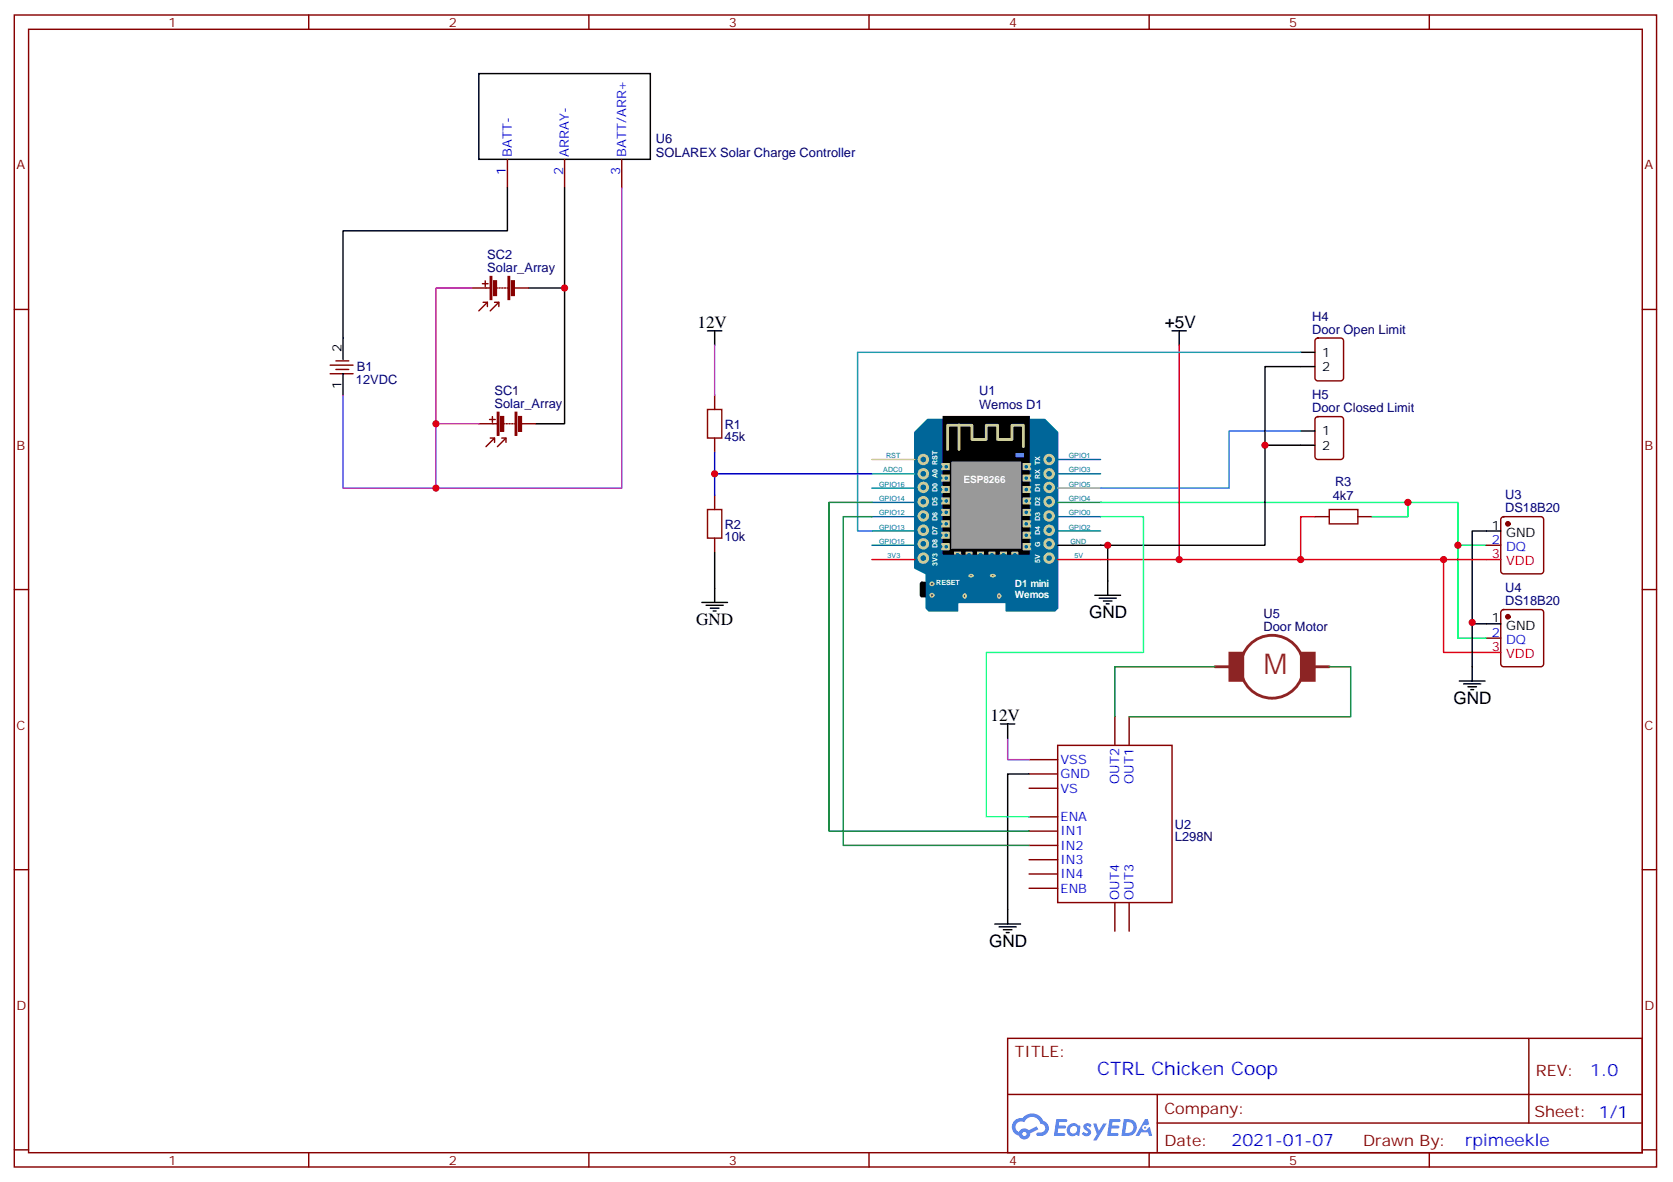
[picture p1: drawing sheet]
<svg xmlns="http://www.w3.org/2000/svg" width="413mm" height="292mm" viewBox="0 0 413 292" stroke-linecap="round" stroke-linejoin="round" font-family="sans-serif">
<g fill="none" stroke="#870000" stroke-width=".35">
<path d="M3.5 3.7h405.4v284.3h-405.4zM7.1 7.2h398.2v277.3h-398.2zM76.2 3.7v3.5M145.3 3.7v3.5M214.5 3.7v3.5M283.6 3.7v3.5M352.8 3.7v3.5M3.5 76.4h3.6M405.3 76.4h3.6M3.5 145.5h3.6M405.3 145.5h3.6M3.5 214.7h3.6"/>
<path d="M405.3 214.7h3.6M248.7 256.3h156.6v28.2h-156.6zM377.3 256.3v20.9M248.7 270.1h156.5M285.6 277.2h119.6M285.6 270.1v14.2M3.5 283.8h3.6M76.2 284.5v3.5M145.3 284.5v3.5M214.5 284.5v3.5M283.6 284.5v3.5M352.8 284.5v3.5"/>
<path d="M405.3 283.8h3.6"/>
</g>
<g fill="#5487ff">
<path d="M267.7 277.5a1.22 1.22 0 0 1 1.7 .2l-.4 .6a.47 .47 0 0 0-.3-.4 .47 .47 0 0 0-.5 .2v.1a1.3 1.3 0 0 1 1 1.7 1.39 1.39 0 0 1-2.2 0l.5-.6 .7 .5a.29 .29 0 0 0 .3-.3 .29 .29 0 0 0-.2-.3 1.04 1.04 0 0 1-.6-1.7z"/>
<path d="M260.7 276.2h2.4a.37 .37 0 0 1 .3 .4 .37 .37 0 0 1-.3 .4h-1.7l-.1 .8h1.5l.3 .4-.3 .4h-1.6l-.2 1.1 1.6-.1a.36 .36 0 0 1 .3 .4 .36 .36 0 0 1-.3 .4h-2.5z"/>
<path d="M273.8 276.2h2.4a.37 .37 0 0 1 .4 .4 .37 .37 0 0 1-.4 .4h-1.6l-.2 .8h1.6l.3 .4-.4 .4-1.6-.1-.1 1.1h1.5a.36 .36 0 0 1 .4 .4 .36 .36 0 0 1-.4 .4h-2.4z"/>
<path d="M282.6 276.2h.7l.3 1.3-.6 .3a.69 .69 0 0 0-1 .3 .69 .69 0 0 0 .4 .9 .69 .69 0 0 0 .9-.6l.5-.2 .6 2.2h-.8l-.2-.9h-1.8l-.5 .9h-.8z"/>
<path d="M269.8 277.3h.8l.6 1.8 1.1-1.8h.9l-2.6 4.2h-.8l.9-1.5z"/>
<path d="M277.4 276.2l-.6 4.2h1.3a2.11 2.11 0 0 0 2.5-2.1 2.11 2.11 0 0 0-2.5-2.1zM278.1 277a1.39 1.39 0 0 1 1.7 1.4 1.39 1.39 0 0 1-1.8 1.2h-.3z"/>
<path d="M263.7 277.8a1.47 1.47 0 0 0-.1 2.1 1.47 1.47 0 0 0 2.1 .1l.7 .4 .3-2.3-.2-.3h-.4a1.49 1.49 0 0 0-2.4 0zM264.4 278.2a.92 .92 0 0 1 1.5 .5 .92 .92 0 0 1-1.3 1.1 .9 .9 0 0 1-.2-1.6z"/>
<path d="M250.4 276.6a2.18 2.18 0 0 0 1.1 3.7 1.44 1.44 0 0 0 1.6 .9 1.44 1.44 0 0 0 1.2-1.4l2-1.1-.5-.7-1.9 1a1.47 1.47 0 0 0-2.4 .4 1.39 1.39 0 0 1-.7-1.9 1.39 1.39 0 0 1 2-.5 2.12 2.12 0 0 1 2.2-1.3 2.12 2.12 0 0 1 1.9 1.7 1.07 1.07 0 0 1 1.1 1 1.07 1.07 0 0 1-1 1.1h-.7a.43 .43 0 0 0-.5 .4 .43 .43 0 0 0 .4 .5 1.98 1.98 0 0 0 2.5-1.2 1.98 1.98 0 0 0-1.2-2.6 2.98 2.98 0 0 0-5.1-.6l-1.1 .1zM252.3 279.9a.55 .55 0 0 1 1.1 0 .55 .55 0 0 1-1.1 0z"/>
<circle cx="282.6" cy="278.3" r=".26"/>
</g>
<path d="M232.8 102.8h21.2v33.9h-21.2zM227.2 143.9l.3-.1h1.5l.3 .1v3l-.2 .3-1.6 .1-.3-.2z" fill="#000" stroke="#000" stroke-width=".35"/>
<path d="M225.8 106.7l3.2-3.2h28.9l3.2 3.2v43.4l-.8 .7h-11.9v-2.1h-12v2.1h-7.1l-.7-.7v-8.5l-2.8-1.4z" fill="#069" stroke="#069" stroke-width=".35"/>
<path d="M234.9 114.1h17v21.2h-17z" fill="#999" stroke="#999" stroke-width=".35"/>
<g fill="none" stroke="#cc9" stroke-width=".71">
<path d="M236.7 105v5.9M252.6 110.2v-5.2h-2.8v3.5h-3.6v-3.5h-2.8v3.5h-3.5v-3.5h-6v5.9"/>
<circle cx="227.9" cy="113.4" r="1.06"/>
<circle cx="227.9" cy="116.9" r="1.06"/>
<circle cx="258.9" cy="113.4" r="1.06"/>
<circle cx="258.9" cy="116.9" r="1.06"/>
<circle cx="227.9" cy="137.8" r="1.06"/>
<circle cx="227.9" cy="120.3" r="1.06"/>
<circle cx="227.9" cy="127.4" r="1.06"/>
<circle cx="227.9" cy="130.9" r="1.06"/>
<circle cx="227.9" cy="134.2" r="1.06"/>
<circle cx="227.9" cy="123.8" r="1.06"/>
<circle cx="258.9" cy="123.8" r="1.06"/>
<circle cx="258.9" cy="130.9" r="1.06"/>
<circle cx="258.9" cy="134.2" r="1.06"/>
<circle cx="258.9" cy="137.8" r="1.06"/>
<circle cx="258.9" cy="120.3" r="1.06"/>
<circle cx="258.9" cy="127.4" r="1.06"/>
</g>
<path d="M250.5 111.7h2.4v1.4h-2.4z" fill="#69f" stroke="#000" stroke-width=".35"/>
<g fill="#333" stroke="#cc9" stroke-width=".35">
<path d="M237.9 146.7a.46 .46 0 0 1 .6 .4 .46 .46 0 0 1-.6 .5l-.1-.5z"/>
<path d="M246.4 146.7a.46 .46 0 0 1 .5 .4 .46 .46 0 0 1-.5 .5l-.2-.5z"/>
<path d="M239.2 141.9l.5-.1 .4 .1a.42 .42 0 0 1-.4 .4 .42 .42 0 0 1-.5-.4z"/>
<path d="M244.5 141.9l.5-.1 .5 .1a.46 .46 0 0 1-.5 .4 .46 .46 0 0 1-.5-.4z"/>
<circle cx="230" cy="144.1" r=".44"/>
<circle cx="230" cy="146.9" r=".44"/>
</g>
<g fill="#cc9" stroke="#cc9" stroke-width=".35">
<path d="M252.6 114.5h1.8v1.4h-1.8z"/>
<path d="M252.6 117.3h1.8v1.4h-1.8z"/>
<path d="M252.6 120.1h1.8v1.4h-1.8z"/>
<path d="M252.6 122.9h1.8v1.5h-1.8z"/>
<path d="M252.6 125.8h1.8v1.4h-1.8z"/>
<path d="M252.6 128.6h1.8v1.4h-1.8z"/>
<path d="M252.6 131.4h1.8v1.4h-1.8z"/>
<path d="M252.6 134.2h1.8v1.4h-1.8z"/>
<path d="M232.5 114.5h1.7v1.4h-1.7z"/>
<path d="M232.5 117.3h1.7v1.4h-1.7z"/>
<path d="M232.5 120.1h1.7v1.4h-1.7z"/>
<path d="M232.5 122.9h1.7v1.5h-1.7z"/>
<path d="M232.5 125.8h1.7v1.4h-1.7z"/>
<path d="M232.5 128.6h1.7v1.4h-1.7z"/>
<path d="M232.5 131.4h1.7v1.4h-1.7z"/>
<path d="M232.5 134.2h1.7v1.4h-1.7z"/>
<path d="M235.7 136.3h1.4v.4h-1.4z"/>
<path d="M238.5 136.3h1.4v.4h-1.4z"/>
<path d="M241.3 136.3h1.4v.4h-1.4z"/>
<path d="M244.1 136.3h1.4v.4h-1.4z"/>
<path d="M246.9 136.3h1.5v.4h-1.5z"/>
<path d="M249.8 136.3h1.4v.4h-1.4z"/>
</g>
<g fill="#069" stroke="#069" stroke-width=".35">
<circle cx="254.7" cy="115.2" r=".26"/>
<circle cx="253.3" cy="115.2" r=".26"/>
<circle cx="254.7" cy="118" r=".26"/>
<circle cx="253.3" cy="118" r=".26"/>
<circle cx="254.7" cy="120.8" r=".26"/>
<circle cx="253.3" cy="120.8" r=".26"/>
<circle cx="254.7" cy="123.6" r=".26"/>
<circle cx="253.3" cy="123.6" r=".26"/>
<circle cx="254.7" cy="126.5" r=".26"/>
<circle cx="253.3" cy="126.5" r=".26"/>
<circle cx="254.7" cy="129.3" r=".26"/>
<circle cx="253.3" cy="129.3" r=".26"/>
<circle cx="254.7" cy="132.1" r=".26"/>
<circle cx="253.3" cy="132.1" r=".26"/>
<circle cx="254.7" cy="134.9" r=".26"/>
<circle cx="253.3" cy="134.9" r=".26"/>
<circle cx="232.1" cy="115.2" r=".26"/>
<circle cx="233.5" cy="115.2" r=".26"/>
<circle cx="232.1" cy="118" r=".26"/>
<circle cx="233.5" cy="118" r=".26"/>
<circle cx="232.1" cy="120.8" r=".26"/>
<circle cx="233.5" cy="120.8" r=".26"/>
<circle cx="232.1" cy="123.6" r=".26"/>
<circle cx="233.5" cy="123.6" r=".26"/>
<circle cx="232.1" cy="126.5" r=".26"/>
<circle cx="233.5" cy="126.5" r=".26"/>
<circle cx="232.1" cy="129.3" r=".26"/>
<circle cx="233.5" cy="129.3" r=".26"/>
<circle cx="232.1" cy="132.1" r=".26"/>
<circle cx="233.5" cy="132.1" r=".26"/>
<circle cx="232.1" cy="134.9" r=".26"/>
<circle cx="233.5" cy="134.9" r=".26"/>
<circle cx="236.3" cy="137.1" r=".38"/>
<circle cx="239.1" cy="137.1" r=".38"/>
<circle cx="242" cy="137.1" r=".38"/>
<circle cx="244.8" cy="137.1" r=".38"/>
<circle cx="247.6" cy="137.1" r=".38"/>
<circle cx="250.4" cy="137.1" r=".38"/>
</g>
<path d="M261.1 113.4h10.5M261.1 116.9h10.5M215.2 127.5h10.6M215.2 131.1h10.6M215.2 120.5h10.6M215.2 124h10.6M215.2 134.6h10.6M261.1 127.5h10.5M261.1 131.1h10.5" fill="none" stroke="#069" stroke-width=".35"/>
<path d="M261.1 120.5h10.5" fill="none" stroke="#999" stroke-width=".35"/>
<path d="M261.1 124h10.5" fill="none" stroke="#3c3" stroke-width=".35"/>
<g fill="none" stroke="#000" stroke-width=".35">
<path d="M174.6 81.7h3.6M176.4 81.7v3.5M289.3 81.7h3.5M291 81.7v3.5M321 87h3.6M324.6 90.5h-12.4v19.4h12.4M312.2 109.9v24.7h-38.8M321 106.4h3.6M176.4 136.3v12.4M261.1 134.6h12.3v12.3M370.4 131.1h-7v22.9h7M173.2 148.7h6.4"/>
<path d="M174.3 149.4h4.2M175.3 150.1h2.1M176 150.8h.7M270.2 146.9h6.4M271.3 147.6h4.2M272.3 148.3h2.2M273 149h.8M363.4 153.6v14.5M246.9 178.7h3.6M248.7 178.7v3.5M360.2 168.1h6.3M361.2 168.8h4.3"/>
<path d="M362.3 169.5h2.1M363 170.2h.7M254 191h-5.3v37.1M245.5 228.1h6.4M246.6 228.8h4.2M247.6 229.5h2.2M248.4 230.2h.7"/>
</g>
<path d="M291 85.2v52.9h-29.9M215.2 138.1h10.6M291 138.1h79.4M324.6 127.5h-3.6v10.6M356.3 138.1v22.9h14.1" fill="none" stroke="#f00" stroke-width=".35"/>
<path d="M215.2 113.4h10.6" fill="none" stroke="#fc3" stroke-width=".35"/>
<path d="M215.2 116.9h10.6" fill="none" stroke="#0cc" stroke-width=".35"/>
<path d="M271.6 124h88.2v10.6h7.1M347.5 124v3.5h-8.8M359.8 134.6v22.9h7.1" fill="none" stroke="#0f0" stroke-width=".35"/>
<path d="M174.6 101.1h3.6v7h-3.6zM174.6 125.8h3.6v7h-3.6zM328.1 125.8h7v3.5h-7z" fill="none" stroke="#a10000" stroke-width=".35"/>
<g fill="none" stroke="#870000" stroke-width=".35">
<path d="M176.4 97.5v3.6M324.8 83.6l.5-.2h5.6a.71 .71 0 0 1 .7 .7v9.2a.76 .76 0 0 1-.7 .7h-5.6a.76 .76 0 0 1-.7-.7v-9.2zM176.4 108.1v3.6M324.8 103l.5-.2h5.6a.71 .71 0 0 1 .7 .7v9.2a.76 .76 0 0 1-.7 .7h-5.6a.76 .76 0 0 1-.7-.7v-9.2zM176.4 122.2v3.6M176.4 132.8v3.5M324.6 127.5h3.5M335.1 127.5h3.6M366.9 134.6h3.5M370.7 127.7l.4-.2h9.2a.71 .71 0 0 1 .7 .7v12.7a.76 .76 0 0 1-.7 .7h-9.2a.76 .76 0 0 1-.7-.7v-12.7zM366.9 157.5h3.5M370.7 150.7l.4-.2h9.2a.71 .71 0 0 1 .7 .7v12.7a.76 .76 0 0 1-.7 .7h-9.2a.76 .76 0 0 1-.7-.7v-12.7z"/>
<path d="M275.2 176.9v7.1M278.7 176.9v7.1M254 187.5h7.1M254 191h7.1M254 194.6h7.1M261.1 184h28.2v38.8h-28.2zM254 201.6h7.1M254 205.1h7.1M254 208.7h7.1M254 212.2h7.1M254 215.7h7.1M254 219.3h7.1"/>
<path d="M275.2 222.8v7M278.7 222.8v7"/>
</g>
<g fill="#870000" stroke="#870000" stroke-width=".35">
<circle cx="372.2" cy="129.3" r=".53"/>
<circle cx="372.2" cy="152.2" r=".53"/>
</g>
<path d="M321 87h-109.3v44.1h3.5M321 106.4h-17.6v14.1h-31.8" fill="none" stroke="#09f" stroke-width=".35"/>
<path d="M176.4 111.7v10.5M176.4 116.9h38.8" fill="none" stroke="#00f" stroke-width=".35"/>
<path d="M176.4 85.2v12.3M248.7 182.2v5.3h5.3" fill="none" stroke="#90f" stroke-width=".35"/>
<path d="M271.6 127.5h10.6v33.5h-38.8v40.6h10.6" fill="none" stroke="#0ff" stroke-width=".35"/>
<path d="M215.2 124h-10.6v81.1h49.4M215.2 127.5h-7.1v81.2h45.9" fill="none" stroke="#008700" stroke-width=".35"/>
<circle cx="314" cy="164.6" r="7.8" fill="none" stroke="#8c2424" stroke-width=".71"/>
<g fill="#8c2424" stroke="#8c2424" stroke-width=".35">
<path d="M303.4 161h3.5v7.1h-3.5z"/>
<path d="M321 161h3.6v7.1h-3.6z"/>
</g>
<circle cx="324.6" cy="164.6" r=".18" fill="#8c2424"/>
<path d="M299.9 164.6h3.5M324.6 164.6h3.5" fill="none" stroke="#8c2424" stroke-width=".71"/>
<path d="M299.9 164.6h-24.7v12.3M328.1 164.6h5.3v12.3h-54.7" fill="none" stroke="#008700" stroke-width=".35"/>
<g fill="#850000" stroke="#850000" stroke-width=".35">
<path d="M127.2 101.8h.3v5.6h-.3z"/>
<path d="M122.8 101.8h.3v5.6h-.3z"/>
<path d="M128 102.8h.7v3.6h-.7z"/>
<path d="M123.6 102.8h.7v3.6h-.7z"/>
<path d="M125.4 68.3h.4v5.6h-.4z"/>
<path d="M121 68.3h.4v5.6h-.4z"/>
<path d="M126.2 69.3h.7v3.6h-.7z"/>
<path d="M121.8 69.3h.7v3.6h-.7z"/>
</g>
<g fill="none" stroke="#850000" stroke-width=".35">
<path d="M116.4 71.1h4.6M119.1 70h1.4M119.2 74.6h1.1v1.1M119.8 69.3v1.4M120.3 74.6l-2.1 2.1M122.1 74.6h1v1.1M122.4 71.1h.4M123.1 71.1h.4M123.1 74.6l-2.1 2.1M123.8 71.1h.4M124.5 71.1h.4M125.2 71.1h.4"/>
<path d="M127 71.1h3.5M118.2 104.6h4.6M120.8 103.5h1.4M121 108.1h1.1v1.1M121.5 102.8v1.4M122.1 108.1l-2.2 2.1M123.8 108.1h1.1v1.1M124.2 104.6h.3M124.9 104.6h.3M124.9 108.1l-2.1 2.1M125.6 104.6h.3M126.3 104.6h.3"/>
<path d="M127 104.6h.4M128.8 104.6h3.5"/>
</g>
<path d="M116.4 71.1h-8.8v33.5h10.6" fill="none" stroke="#f0f" stroke-width=".35"/>
<path d="M118.2 18.2h42.3v21.1h-42.3zM125.2 46.4v10.6h-40.5v31.7M139.3 46.4v24.7M130.5 71.1h8.8v33.5h-7M84.7 92.3v5.2" fill="none" stroke="#000" stroke-width=".35"/>
<path d="M125.2 39.3v7.1M139.3 39.3v7.1M153.5 39.3v7.1M81.5 92.3h5.6M81.5 90.1h5.6M82.9 91.2h3.2M82.9 89.1h3.2" fill="none" stroke="#870000" stroke-width=".35"/>
<path d="M153.5 46.4v74.1h-45.9v-15.9M84.7 97.5v23h22.9" fill="none" stroke="#90f" stroke-width=".35"/>
<g fill="#c00">
<circle cx="359.8" cy="134.6" r=".88"/>
<circle cx="347.5" cy="124" r=".88"/>
<circle cx="321" cy="138.1" r=".88"/>
<circle cx="356.3" cy="138.1" r=".88"/>
<circle cx="291" cy="138.1" r=".88"/>
<circle cx="273.4" cy="134.6" r=".88"/>
<circle cx="312.2" cy="109.9" r=".88"/>
<circle cx="176.4" cy="116.9" r=".88"/>
<circle cx="363.4" cy="153.6" r=".88"/>
<circle cx="139.3" cy="71.1" r=".88"/>
<circle cx="107.6" cy="104.6" r=".88"/>
<circle cx="107.6" cy="120.5" r=".88"/>
</g>
<text font-size="7.1" fill="#8d2323" x="311.9" y="166.3">M</text>
<text font-size="4.6" fill="#00f" x="270.8" y="265.3">CTRL Chicken Coop</text>
<g font-size="4.2">
<text x="172.2" y="81">12V</text>
<text x="287.5" y="81">+5V</text>
<text x="171.8" y="154.3">GND</text>
<text x="268.8" y="152.6">GND</text>
<text x="358.8" y="173.7">GND</text>
<text x="244.5" y="178">12V</text>
<text x="244.1" y="233.7">GND</text>
</g>
<g font-size="4.2" fill="#00f">
<text x="392.5" y="265.6">1.0</text>
<text x="304" y="282.9">2021-01-07</text>
<text x="361.6" y="282.8">rpimeekle</text>
</g>
<g font-size="3.9" fill="#800">
<text x="250.5" y="260.9">TITLE:</text>
<text x="379.1" y="265.6">REV:</text>
<text x="287.4" y="275.1">Company:</text>
<text x="378.7" y="275.7">Sheet: 1/1</text>
<text x="287.4" y="282.8">Date:</text>
<text x="336.4" y="282.8">Drawn By:</text>
</g>
<g font-size="3.2" fill="#800">
<text x="41.6" y="6.7">1</text>
<text x="110.8" y="6.7">2</text>
<text x="179.9" y="6.7">3</text>
<text x="249.1" y="6.7">4</text>
<text x="318.2" y="6.7">5</text>
<text x="4.1" y="41.8">A</text>
<text x="405.9" y="41.8">A</text>
<text x="4.1" y="110.9">B</text>
<text x="405.9" y="110.9">B</text>
<text x="4.1" y="180.1">C</text>
<text x="405.9" y="180.1">C</text>
<text x="4.1" y="249.2">D</text>
<text x="405.9" y="249.2">D</text>
<text x="41.6" y="287.5">1</text>
<text x="110.8" y="287.5">2</text>
<text x="179.9" y="287.5">3</text>
<text x="249.1" y="287.5">4</text>
<text x="318.2" y="287.5">5</text>
</g>
<g font-size="3.2" fill="#000080">
<text x="161.9" y="35.2">U6</text>
<text x="161.9" y="38.7">SOLAREX Solar Charge Controller</text>
<text x="120.3" y="64">SC2</text>
<text x="120.3" y="67.2">Solar_Array</text>
<text x="323.9" y="82.4">Door Open Limit</text>
<text x="323.9" y="79.2">H4</text>
<text x="87.8" y="94.8">12VDC</text>
<text x="88.1" y="91.6">B1</text>
<text x="122" y="100.7">Solar_Array</text>
<text x="122" y="97.5">SC1</text>
<text x="241.7" y="101.1">Wemos D1</text>
<text x="241.7" y="97.5">U1</text>
<text x="323.9" y="101.8">Door Closed Limit</text>
<text x="323.9" y="98.6">H5</text>
<text x="178.9" y="105.8">R1</text>
<text x="178.9" y="108.9">45k</text>
<text x="329.5" y="119.8">R3</text>
<text x="329" y="123.4">4k7</text>
<text x="371.5" y="123.1">U3</text>
<text x="178.9" y="130.5">R2</text>
<text x="371.5" y="126.3">DS18B20</text>
<text x="178.9" y="133.6">10k</text>
<text x="371.5" y="149.2">DS18B20</text>
<text x="371.5" y="146.1">U4</text>
<text x="311.9" y="155.8">Door Motor</text>
<text x="311.9" y="152.6">U5</text>
<text x="290" y="207.7">L298N</text>
<text x="290" y="204.5">U2</text>
</g>
<g font-size="3.2" fill="#00f">
<text x="126.3" y="38.6" transform="rotate(-90 126.3 38.6)">BATT-</text>
<text x="140.4" y="38.6" transform="rotate(-90 140.4 38.6)">ARRAY-</text>
<text x="154.5" y="38.6" transform="rotate(-90 154.5 38.6)">BATT/ARR+</text>
<text x="124.9" y="43.1" transform="rotate(-90 124.9 43.1)">1</text>
<text x="139" y="43.1" transform="rotate(-90 139 43.1)">2</text>
<text x="153.1" y="43.1" transform="rotate(-90 153.1 43.1)">3</text>
<text x="368.2" y="134.2">2</text>
<text x="371.7" y="136">DQ</text>
<text x="368.2" y="157.2">2</text>
<text x="371.7" y="158.9">DQ</text>
<text x="261.8" y="188.6">VSS</text>
<text x="261.8" y="192.1">GND</text>
<text x="261.8" y="195.6">VS</text>
<text x="276.2" y="193.5" transform="rotate(-90 276.2 193.5)">OUT2</text>
<text x="279.8" y="193.5" transform="rotate(-90 279.8 193.5)">OUT1</text>
<text x="261.8" y="202.7">ENA</text>
<text x="261.8" y="206.2">IN1</text>
<text x="261.8" y="209.7">IN2</text>
<text x="261.8" y="213.3">IN3</text>
<text x="261.8" y="216.8">IN4</text>
<text x="261.8" y="220.3">ENB</text>
<text x="276.2" y="222.1" transform="rotate(-90 276.2 222.1)">OUT4</text>
<text x="279.8" y="222.1" transform="rotate(-90 279.8 222.1)">OUT3</text>
</g>
<g font-size="3.2">
<text x="84.3" y="87" transform="rotate(-90 84.3 87)">2</text>
<text x="326.3" y="88">1</text>
<text x="326.3" y="91.5">2</text>
<text x="84.3" y="96" transform="rotate(-90 84.3 96)">1</text>
<text x="326.3" y="107.4">1</text>
<text x="326.3" y="110.9">2</text>
<text x="368.2" y="130.7">1</text>
<text x="371.7" y="132.5">GND</text>
<text x="368.2" y="153.6">1</text>
<text x="371.7" y="155.4">GND</text>
</g>
<g font-size="3.2" fill="#f00">
<text x="368.2" y="137.8">3</text>
<text x="371.7" y="139.5">VDD</text>
<text x="368.2" y="160.7">3</text>
<text x="371.7" y="162.5">VDD</text>
</g>
<g font-size="2.5" fill="#fff">
<text x="237.8" y="119.3">ESP8266</text>
<text x="250.5" y="147.5">Wemos</text>
<text x="250.5" y="144.8">D1 mini</text>
</g>
<g font-size="1.8" fill="#069">
<text x="218.7" y="113.1">RST</text>
<text x="263.8" y="113.1">GPIO1</text>
<text x="218" y="116.6">ADC0</text>
<text x="263.8" y="116.6">GPIO3</text>
<text x="217" y="120.1">GPIO16</text>
<text x="217" y="123.6">GPIO14</text>
<text x="263.8" y="120.1">GPIO5</text>
<text x="263.8" y="123.6">GPIO4</text>
<text x="217" y="127.2">GPIO12</text>
<text x="217" y="130.7">GPIO13</text>
<text x="263.8" y="127.2">GPIO0</text>
<text x="263.8" y="130.7">GPIO2</text>
<text x="217" y="134.2">GPIO15</text>
<text x="219.1" y="137.8">3V3</text>
<text x="264.2" y="134.2">GND</text>
<text x="265.2" y="137.8">5V</text>
</g>
<g font-size="1.8" fill="#fff">
<text x="231.4" y="117.9" transform="rotate(-90 231.4 117.9)">A0 RST</text>
<text x="231.4" y="125" transform="rotate(-90 231.4 125)">D5</text>
<text x="231.4" y="121.5" transform="rotate(-90 231.4 121.5)">D0</text>
<text x="256.8" y="125" transform="rotate(-90 256.8 125)">D2</text>
<text x="256.8" y="121.5" transform="rotate(-90 256.8 121.5)">D1 RX TX</text>
<text x="231.4" y="128.5" transform="rotate(-90 231.4 128.5)">D6</text>
<text x="256.8" y="128.5" transform="rotate(-90 256.8 128.5)">D3</text>
<text x="231.4" y="135.2" transform="rotate(-90 231.4 135.2)">D8 D7</text>
<text x="256.8" y="135" transform="rotate(-90 256.8 135)">G</text>
<text x="256.8" y="132.1" transform="rotate(-90 256.8 132.1)">D4</text>
<text x="231.4" y="139.7" transform="rotate(-90 231.4 139.7)">3V3</text>
<text x="256.8" y="139" transform="rotate(-90 256.8 139)">5V</text>
<text x="231.1" y="144.4">RESET</text>
</g>
</svg>
